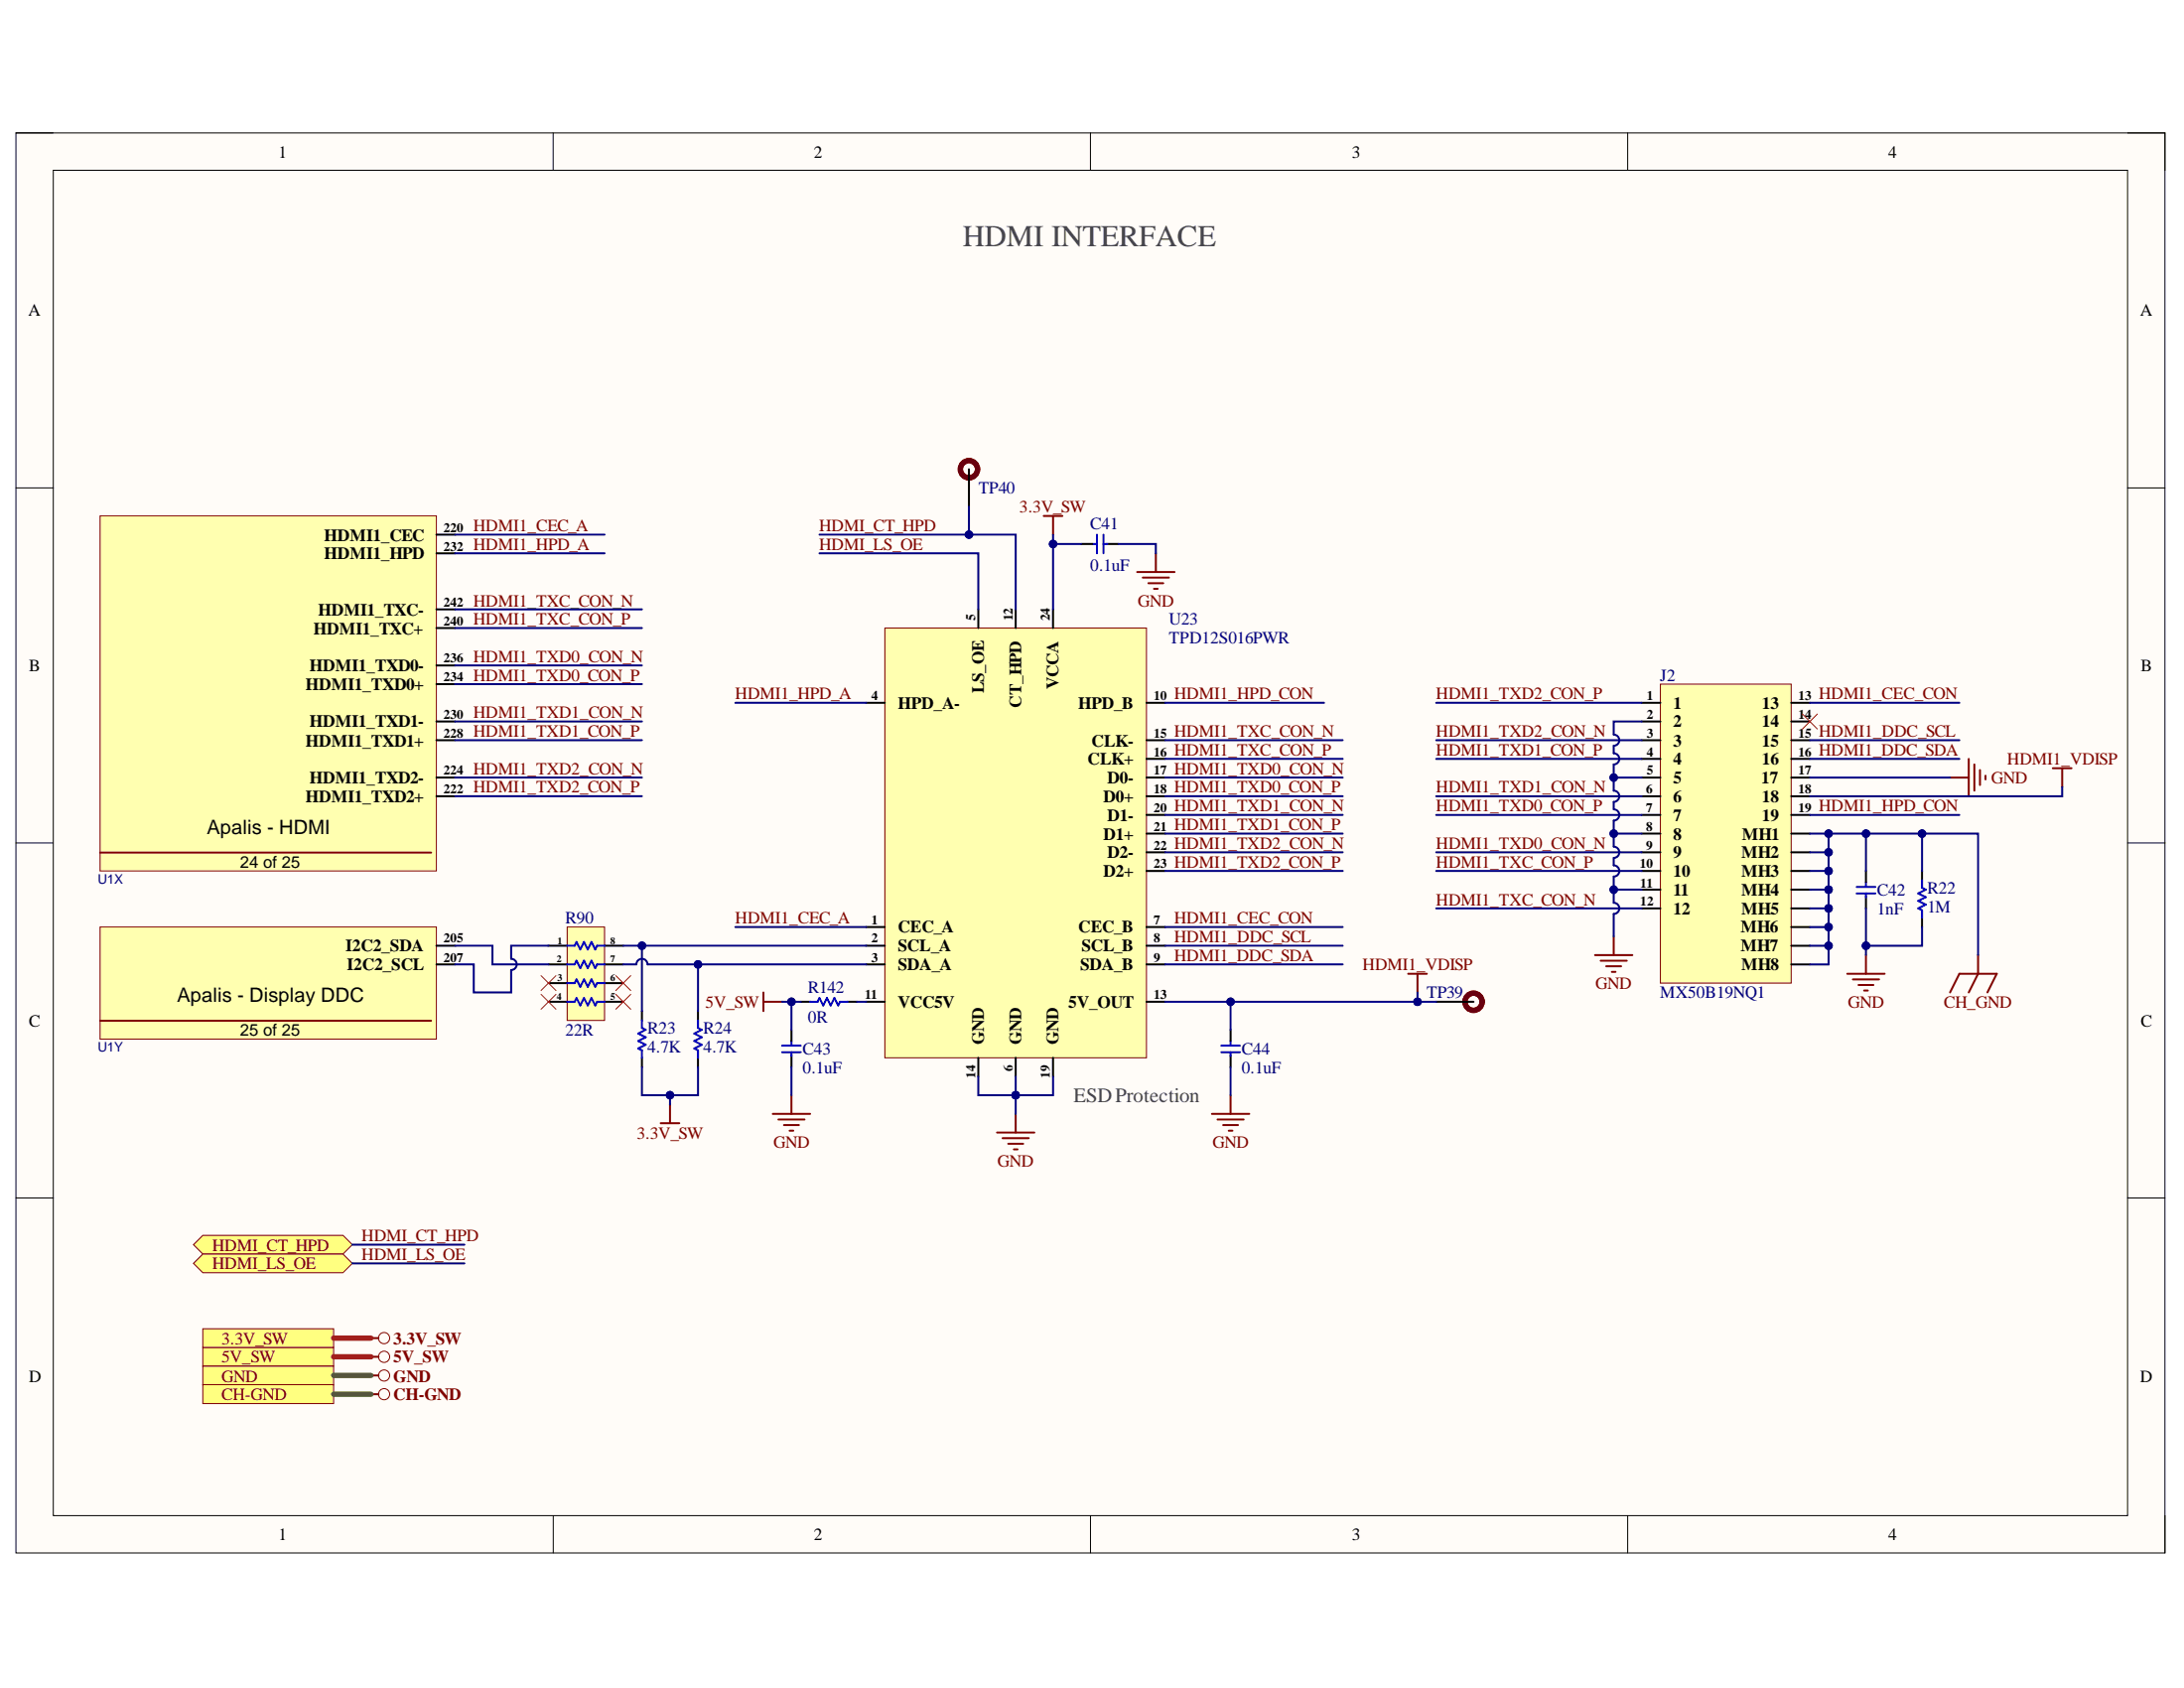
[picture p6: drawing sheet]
<svg xmlns="http://www.w3.org/2000/svg" width="279mm" height="216mm" viewBox="0 0 279 216" stroke-linecap="round" stroke-linejoin="round" font-family="sans-serif">
<path d="M2 17h275v181.6h-275z" fill-rule="evenodd" fill="#fffcf8"/>
<path d="M2 17h275v181.6h-275z" fill="none" stroke="#000" stroke-width=".13"/>
<path d="M6.8 21.8h265.4v172.1h-265.4z" fill-rule="evenodd" fill="#fffcf8"/>
<g fill="none" stroke="#000" stroke-width=".13">
<path d="M2 17h4.8M70.8 17v4.8M139.5 17v4.8M208.2 17v4.8M272.2 17h4.8v4.8M6.8 21.8h265.4v172.1h-265.4zM2 62.4h4.8M272.2 62.4h4.8M2 107.8h4.8M272.2 107.8h4.8M2 153.2h4.8M272.2 153.2h4.8"/>
<path d="M70.8 193.9v4.7M139.5 193.9v4.7M208.2 193.9v4.7M277 193.9v4.7"/>
</g>
<path d="M212.4 87.5h16.8v38.2h-16.8z" fill-rule="evenodd" fill="#ffffb0"/>
<path d="M212.4 87.5h16.8v38.2h-16.8z" fill="none" stroke="#800000" stroke-width=".13"/>
<g fill="none" stroke="#000" stroke-width=".25">
<path d="M210 89.9h2.4M210 92.3h2.4M210 94.7h2.4M210 97.1h2.4M210 99.5h2.4M229.2 89.9h2.3M229.2 92.3h2.3M229.2 94.7h2.3M229.2 97.1h2.3M229.2 99.5h2.3M210 101.8h2.4M210 104.2h2.4"/>
<path d="M210 106.6h2.4M210 109h2.4M210 111.4h2.4M210 113.8h2.4M210 116.2h2.4M229.2 101.8h2.3M229.2 104.2h2.3M229.2 106.6h2.3M229.2 109h2.3M229.2 111.4h2.3M229.2 113.8h2.3M229.2 116.2h2.3"/>
<path d="M229.2 118.6h2.3M238.7 111.4v1.4M238.7 114.6v1.6M245.9 111.4v1.2M245.9 117.4v1.2M229.2 121h2.3M229.2 123.4h2.3"/>
</g>
<g fill="none" stroke="#800000" stroke-width=".25">
<path d="M249.5 99.5h2.4M251.9 97.1v4.7M252.6 97.8v3.3M253.3 98.5v1.9M254 99.2v.5M262.6 98.3h2.4M263.8 98.3v2.3M206.4 119.8v2.4M204.1 122.2h4.7M204.8 122.9h3.3M205.5 123.6h1.9M206.2 124.3h.5"/>
<path d="M236.3 124.5h4.8M237 125.3h3.4M237.8 126h1.9M238.5 126.7h.5M238.7 122.2v2.3M249.5 126.9l1.2-2.4h4.7l-1.1 2.4M253.1 122.2v2.3l-1.2 2.4"/>
</g>
<path d="M237.5 114.3h2.4M237.5 113.4h2.4M238.7 112.8v.5M238.7 114.3v.4M245.9 112.6v1l.5 .2-1 .5 1 .4-1 .5 1 .5-1 .5 .5 .2v1" fill="none" stroke="#00f" stroke-width=".25"/>
<path d="M230.6 91.3l1.9 1.9M232.5 91.3l-1.9 1.9" fill="none" stroke="#f00" stroke-width=".13"/>
<path d="M113.2 80.3h33.5v55h-33.5z" fill-rule="evenodd" fill="#ffffb0"/>
<path d="M113.2 80.3h33.5v55h-33.5z" fill="none" stroke="#800000" stroke-width=".13"/>
<g fill="none" stroke="#000" stroke-width=".25">
<path d="M125.2 77.9v2.4M129.9 77.9v2.4M134.7 77.9v2.4M138.3 69.6h1.4M141.5 69.6h1.6M110.8 89.9h2.4M146.7 89.9h2.4M146.7 94.7h2.4M146.7 97.1h2.4M146.7 99.4h2.4M110.8 118.6h2.4M146.7 118.6h2.4"/>
<path d="M146.7 101.8h2.4M146.7 104.2h2.4M146.7 106.6h2.4M146.7 109h2.4M146.7 111.4h2.4M101.2 131.7v1.4M101.2 134.9v1.6M102.4 128.1h1.2M108.4 128.1h1.2M110.8 121h2.4M110.8 123.3h2.4M110.8 128.1h2.4"/>
<path d="M125.2 135.3v2.4M129.9 135.3v2.4M134.7 135.3v2.4M146.7 121h2.4M146.7 123.3h2.4M146.7 128.1h2.4M157.4 131.7v1.4M157.4 134.9v1.6"/>
</g>
<g fill="none" stroke="#800000" stroke-width=".25">
<path d="M133.5 66h2.4M134.7 66v2.4M145.5 73.2h4.8M146.2 73.9h3.3M146.9 74.6h1.9M147.6 75.3h.5M147.9 70.8v2.4M97.7 126.9v2.4M97.7 128.1h2.4M180.1 124.5h2.4M181.3 124.5v2.4M98.9 142.5h4.7"/>
<path d="M99.6 143.2h3.3M100.3 143.9h1.9M101 144.6h.5M101.2 140.1v2.4M127.5 144.9h4.8M128.3 145.6h3.3M129 146.3h1.9M129.7 147h.5M129.9 142.5v2.4M155 142.5h4.8M155.8 143.2h3.3M156.5 143.9h1.9"/>
<path d="M157.2 144.6h.5M157.4 140.1v2.4"/>
</g>
<g fill="none" stroke="#00f" stroke-width=".25">
<path d="M139.7 69.6h.5M140.3 68.4v2.4M141.2 69.6h.5M141.2 68.4v2.4M100.1 134.6h2.3M100.1 133.7h2.3M101.2 133.1v.5M101.2 134.6v.5M103.6 128.1h1l.2-.5 .5 1 .5-1 .5 1 .4-1 .5 1 .3-.5h.9M156.2 134.6h2.4M156.2 133.7h2.4M157.4 133.1v.5"/>
<path d="M157.4 134.6v.5"/>
</g>
<path d="M72.6 118.6h4.7v11.9h-4.7z" fill-rule="evenodd" fill="#ffffb0"/>
<path d="M72.6 118.6h4.7v11.9h-4.7z" fill="none" stroke="#800000" stroke-width=".13"/>
<path d="M70.2 121h2.4M70.2 123.3h2.4M70.2 125.7h2.4M70.2 128.1h2.4M77.3 121h2.4M77.3 123.3h2.4M77.3 125.7h2.4M77.3 128.1h2.4M82.1 129.3v1.2M82.1 135.3v1.2M89.3 129.3v1.2M89.3 135.3v1.2" fill="none" stroke="#000" stroke-width=".25"/>
<path d="M72.6 121h.9l.3-.5 .4 .9 .5-.9 .5 .9 .5-.9 .4 .9 .3-.4h.9M72.6 123.3h.9l.3-.4 .4 .9 .5-.9 .5 .9 .5-.9 .4 .9 .3-.5h.9M72.6 125.7h.9l.3-.4 .4 .9 .5-.9 .5 .9 .5-.9 .4 .9 .3-.5h.9M72.6 128.1h.9l.3-.5 .4 1 .5-1 .5 1 .5-1 .4 1 .3-.5h.9M82.1 130.5v1l.5 .2-1 .5 1 .5-1 .4 1 .5-1 .5 .5 .2v1M89.3 130.5v1l.5 .2-1 .5 1 .5-1 .4 1 .5-1 .5 .5 .2v1" fill="none" stroke="#00f" stroke-width=".25"/>
<path d="M69.2 124.8l1.9 1.9M69.2 127.2l1.9 1.9M71.1 124.8l-1.9 1.9M71.1 127.2l-1.9 1.9M78.8 124.8l1.9 1.9M78.8 127.2l1.9 1.9M80.7 124.8l-1.9 1.9M80.7 127.2l-1.9 1.9" fill="none" stroke="#f00" stroke-width=".13"/>
<path d="M84.5 143.7h2.4M85.7 141.3v2.4" fill="none" stroke="#800000" stroke-width=".25"/>
<path d="M12.8 66h43v45.4h-43z" fill-rule="evenodd" fill="#ffffb0"/>
<path d="M12.8 66h43v45.4h-43z" fill="none" stroke="#800000" stroke-width=".13"/>
<path d="M55.8 68.4h2.4M55.8 77.9h2.4M55.8 70.8h2.4M55.8 80.3h2.4M55.8 85.1h2.4M55.8 87.5h2.4M55.8 92.3h2.4M55.8 94.7h2.4M55.8 99.4h2.4M55.8 101.8h2.4" fill="none" stroke="#000" stroke-width=".25"/>
<path d="M12.8 109h42.4" fill="none" stroke="#800000" stroke-width=".25"/>
<path d="M12.8 118.6h43v14.3h-43z" fill-rule="evenodd" fill="#ffffb0"/>
<path d="M12.8 118.6h43v14.3h-43z" fill="none" stroke="#800000" stroke-width=".13"/>
<path d="M12.8 130.6h42.4" fill="none" stroke="#800000" stroke-width=".25"/>
<path d="M55.8 121h2.4M55.8 123.3h2.4" fill="none" stroke="#000" stroke-width=".25"/>
<path d="M25.9 172.3h16.8v2.4h-16.8z" fill-rule="evenodd" fill="#ffff80"/>
<g fill="none" stroke="#800000" stroke-width=".13">
<path d="M25.9 172.3h16.8v2.4h-16.8z"/>
<circle cx="49.1" cy="173.5" r=".72"/>
</g>
<path d="M47.5 173.5h.9" fill="none" stroke="#800000" stroke-width=".25"/>
<path d="M206.4 99.5h3.6" fill="none" stroke="#000080" stroke-width=".25"/>
<circle cx="206.4" cy="99.5" r=".48" fill="#000080"/>
<circle cx="206.4" cy="99.5" r=".48" fill="none" stroke="#000080" stroke-width=".13"/>
<path d="M206.4 106.6h3.6" fill="none" stroke="#000080" stroke-width=".25"/>
<circle cx="206.4" cy="106.6" r=".48" fill="#000080"/>
<circle cx="206.4" cy="106.6" r=".48" fill="none" stroke="#000080" stroke-width=".13"/>
<path d="M206.4 113.8h3.6" fill="none" stroke="#000080" stroke-width=".25"/>
<circle cx="206.4" cy="113.8" r=".48" fill="#000080"/>
<circle cx="206.4" cy="113.8" r=".48" fill="none" stroke="#000080" stroke-width=".13"/>
<path d="M183.7 89.9h26.3M183.7 94.7h26.3M183.7 97.1h26.3M183.7 101.8h26.3M183.7 104.2h26.3M183.7 109h26.3M183.7 111.4h26.3M183.7 116.2h26.3M231.5 109h2.4" fill="none" stroke="#000080" stroke-width=".25"/>
<circle cx="233.9" cy="109" r=".48" fill="#000080"/>
<circle cx="233.9" cy="109" r=".48" fill="none" stroke="#000080" stroke-width=".13"/>
<path d="M231.5 111.4h2.4" fill="none" stroke="#000080" stroke-width=".25"/>
<circle cx="233.9" cy="111.4" r=".48" fill="#000080"/>
<circle cx="233.9" cy="111.4" r=".48" fill="none" stroke="#000080" stroke-width=".13"/>
<path d="M231.5 113.8h2.4" fill="none" stroke="#000080" stroke-width=".25"/>
<circle cx="233.9" cy="113.8" r=".48" fill="#000080"/>
<circle cx="233.9" cy="113.8" r=".48" fill="none" stroke="#000080" stroke-width=".13"/>
<path d="M231.5 116.2h2.4" fill="none" stroke="#000080" stroke-width=".25"/>
<circle cx="233.9" cy="116.2" r=".48" fill="#000080"/>
<circle cx="233.9" cy="116.2" r=".48" fill="none" stroke="#000080" stroke-width=".13"/>
<path d="M231.5 118.6h2.4" fill="none" stroke="#000080" stroke-width=".25"/>
<circle cx="233.9" cy="118.6" r=".48" fill="#000080"/>
<circle cx="233.9" cy="118.6" r=".48" fill="none" stroke="#000080" stroke-width=".13"/>
<path d="M231.5 121h2.4" fill="none" stroke="#000080" stroke-width=".25"/>
<circle cx="233.9" cy="121" r=".48" fill="#000080"/>
<circle cx="233.9" cy="121" r=".48" fill="none" stroke="#000080" stroke-width=".13"/>
<path d="M238.7 106.6v4.8" fill="none" stroke="#000080" stroke-width=".25"/>
<circle cx="238.7" cy="106.6" r=".48" fill="#000080"/>
<circle cx="238.7" cy="106.6" r=".48" fill="none" stroke="#000080" stroke-width=".13"/>
<path d="M245.9 106.6v4.8" fill="none" stroke="#000080" stroke-width=".25"/>
<circle cx="245.9" cy="106.6" r=".48" fill="#000080"/>
<circle cx="245.9" cy="106.6" r=".48" fill="none" stroke="#000080" stroke-width=".13"/>
<path d="M245.9 118.6v2.4h-7.2v1.2" fill="none" stroke="#000080" stroke-width=".25"/>
<circle cx="238.7" cy="121" r=".48" fill="#000080"/>
<circle cx="238.7" cy="121" r=".48" fill="none" stroke="#000080" stroke-width=".13"/>
<path d="M238.7 116.2v4.8" fill="none" stroke="#000080" stroke-width=".25"/>
<circle cx="238.7" cy="121" r=".48" fill="#000080"/>
<circle cx="238.7" cy="121" r=".48" fill="none" stroke="#000080" stroke-width=".13"/>
<path d="M210 92.3h-3.6v1.7a.71 .71 0 0 1 .8 .7 .71 .71 0 0 1-.8 .7v.9a.71 .71 0 0 1 .8 .8 .71 .71 0 0 1-.8 .7v3.3a.72 .72 0 0 1 .8 .7 .72 .72 0 0 1-.8 .8v.9a.72 .72 0 0 1 .8 .7 .72 .72 0 0 1-.8 .8v3.3a.72 .72 0 0 1 .8 .7 .72 .72 0 0 1-.8 .7v1a.72 .72 0 0 1 .8 .7 .72 .72 0 0 1-.8 .7v3.4a.71 .71 0 0 1 .8 .7 .71 .71 0 0 1-.8 .7v2.9M231.5 99.5h18M231.5 97.1h19.2M231.5 94.7h19.2M231.5 89.9h19.2M231.5 104.2h19.2M263.8 100.6v1.2h-32.3" fill="none" stroke="#000080" stroke-width=".25"/>
<circle cx="206.4" cy="99.5" r=".48" fill="#000080"/>
<circle cx="206.4" cy="99.5" r=".48" fill="none" stroke="#000080" stroke-width=".13"/>
<circle cx="206.4" cy="106.6" r=".48" fill="#000080"/>
<circle cx="206.4" cy="106.6" r=".48" fill="none" stroke="#000080" stroke-width=".13"/>
<circle cx="206.4" cy="113.8" r=".48" fill="#000080"/>
<circle cx="206.4" cy="113.8" r=".48" fill="none" stroke="#000080" stroke-width=".13"/>
<path d="M233.9 106.6v16.8h-2.4" fill="none" stroke="#000080" stroke-width=".25"/>
<circle cx="233.9" cy="121" r=".48" fill="#000080"/>
<circle cx="233.9" cy="121" r=".48" fill="none" stroke="#000080" stroke-width=".13"/>
<circle cx="233.9" cy="118.6" r=".48" fill="#000080"/>
<circle cx="233.9" cy="118.6" r=".48" fill="none" stroke="#000080" stroke-width=".13"/>
<circle cx="233.9" cy="116.2" r=".48" fill="#000080"/>
<circle cx="233.9" cy="116.2" r=".48" fill="none" stroke="#000080" stroke-width=".13"/>
<circle cx="233.9" cy="113.8" r=".48" fill="#000080"/>
<circle cx="233.9" cy="113.8" r=".48" fill="none" stroke="#000080" stroke-width=".13"/>
<circle cx="233.9" cy="111.4" r=".48" fill="#000080"/>
<circle cx="233.9" cy="111.4" r=".48" fill="none" stroke="#000080" stroke-width=".13"/>
<circle cx="233.9" cy="109" r=".48" fill="#000080"/>
<circle cx="233.9" cy="109" r=".48" fill="none" stroke="#000080" stroke-width=".13"/>
<circle cx="233.9" cy="106.6" r=".48" fill="#000080"/>
<circle cx="233.9" cy="106.6" r=".48" fill="none" stroke="#000080" stroke-width=".13"/>
<path d="M104.8 70.8h20.4v7.1M104.8 68.4h25.1v9.5M94.1 89.9h16.7M94.1 118.6h16.7" fill="none" stroke="#000080" stroke-width=".25"/>
<circle cx="124" cy="68.4" r=".48" fill="#000080"/>
<circle cx="124" cy="68.4" r=".48" fill="none" stroke="#000080" stroke-width=".13"/>
<path d="M134.7 69.6h3.6" fill="none" stroke="#000080" stroke-width=".25"/>
<circle cx="134.7" cy="69.6" r=".48" fill="#000080"/>
<circle cx="134.7" cy="69.6" r=".48" fill="none" stroke="#000080" stroke-width=".13"/>
<path d="M134.7 68.4v9.5M143.1 69.6h4.8v1.2M149.1 89.9h20.3M149.1 94.7h22.7M149.1 97.1h22.7M149.1 99.4h22.7M149.1 101.8h22.7M149.1 104.2h22.7M149.1 106.6h22.7M149.1 109h22.7M149.1 111.4h22.7" fill="none" stroke="#000080" stroke-width=".25"/>
<circle cx="134.7" cy="69.6" r=".48" fill="#000080"/>
<circle cx="134.7" cy="69.6" r=".48" fill="none" stroke="#000080" stroke-width=".13"/>
<path d="M149.1 118.6h22.7M149.1 121h22.7M149.1 123.3h22.7M157.4 128.1v3.6" fill="none" stroke="#000080" stroke-width=".25"/>
<circle cx="157.4" cy="128.1" r=".48" fill="#000080"/>
<circle cx="157.4" cy="128.1" r=".48" fill="none" stroke="#000080" stroke-width=".13"/>
<path d="M157.4 136.5v3.6M181.3 126.9v1.2h-32.2" fill="none" stroke="#000080" stroke-width=".25"/>
<circle cx="157.4" cy="128.1" r=".48" fill="#000080"/>
<circle cx="157.4" cy="128.1" r=".48" fill="none" stroke="#000080" stroke-width=".13"/>
<circle cx="181.3" cy="128.1" r=".48" fill="#000080"/>
<circle cx="181.3" cy="128.1" r=".48" fill="none" stroke="#000080" stroke-width=".13"/>
<path d="M125.2 137.7v2.4h4.7v2.4" fill="none" stroke="#000080" stroke-width=".25"/>
<circle cx="129.9" cy="140.1" r=".48" fill="#000080"/>
<circle cx="129.9" cy="140.1" r=".48" fill="none" stroke="#000080" stroke-width=".13"/>
<path d="M134.7 137.7v2.4h-4.8" fill="none" stroke="#000080" stroke-width=".25"/>
<circle cx="129.9" cy="140.1" r=".48" fill="#000080"/>
<circle cx="129.9" cy="140.1" r=".48" fill="none" stroke="#000080" stroke-width=".13"/>
<path d="M129.9 137.7v2.4" fill="none" stroke="#000080" stroke-width=".25"/>
<circle cx="129.9" cy="140.1" r=".48" fill="#000080"/>
<circle cx="129.9" cy="140.1" r=".48" fill="none" stroke="#000080" stroke-width=".13"/>
<path d="M101.2 128.1v3.6M109.6 128.1h1.2" fill="none" stroke="#000080" stroke-width=".25"/>
<circle cx="101.3" cy="128.1" r=".48" fill="#000080"/>
<circle cx="101.3" cy="128.1" r=".48" fill="none" stroke="#000080" stroke-width=".13"/>
<path d="M89.3 123.3v6M101.2 136.5v3.6" fill="none" stroke="#000080" stroke-width=".25"/>
<circle cx="89.3" cy="123.3" r=".48" fill="#000080"/>
<circle cx="89.3" cy="123.3" r=".48" fill="none" stroke="#000080" stroke-width=".13"/>
<path d="M82.1 136.5v3.6h3.6" fill="none" stroke="#000080" stroke-width=".25"/>
<circle cx="85.7" cy="140.1" r=".48" fill="#000080"/>
<circle cx="85.7" cy="140.1" r=".48" fill="none" stroke="#000080" stroke-width=".13"/>
<path d="M82.1 121v8.3" fill="none" stroke="#000080" stroke-width=".25"/>
<circle cx="82.1" cy="121" r=".48" fill="#000080"/>
<circle cx="82.1" cy="121" r=".48" fill="none" stroke="#000080" stroke-width=".13"/>
<path d="M89.3 136.5v3.6h-3.6v1.2" fill="none" stroke="#000080" stroke-width=".25"/>
<circle cx="85.7" cy="140.1" r=".48" fill="#000080"/>
<circle cx="85.7" cy="140.1" r=".48" fill="none" stroke="#000080" stroke-width=".13"/>
<path d="M231.5 106.6h21.6v15.6" fill="none" stroke="#000080" stroke-width=".25"/>
<circle cx="233.9" cy="106.6" r=".48" fill="#000080"/>
<circle cx="233.9" cy="106.6" r=".48" fill="none" stroke="#000080" stroke-width=".13"/>
<circle cx="238.7" cy="106.6" r=".48" fill="#000080"/>
<circle cx="238.7" cy="106.6" r=".48" fill="none" stroke="#000080" stroke-width=".13"/>
<circle cx="245.9" cy="106.6" r=".48" fill="#000080"/>
<circle cx="245.9" cy="106.6" r=".48" fill="none" stroke="#000080" stroke-width=".13"/>
<path d="M58.2 68.4h19.1M58.2 70.8h19.1M58.2 77.9h23.9M58.2 80.3h23.9M58.2 85.1h23.9M58.2 87.5h23.9M58.2 92.3h23.9M58.2 94.7h23.9M58.2 99.4h23.9M58.2 101.8h23.9M100.1 128.1h2.3" fill="none" stroke="#000080" stroke-width=".25"/>
<circle cx="101.3" cy="128.1" r=".48" fill="#000080"/>
<circle cx="101.3" cy="128.1" r=".48" fill="none" stroke="#000080" stroke-width=".13"/>
<path d="M79.7 123.3h1.7a.72 .72 0 0 1 .7-.7 .72 .72 0 0 1 .7 .7h28" fill="none" stroke="#000080" stroke-width=".25"/>
<circle cx="89.3" cy="123.3" r=".48" fill="#000080"/>
<circle cx="89.3" cy="123.3" r=".48" fill="none" stroke="#000080" stroke-width=".13"/>
<path d="M79.7 121h31.1" fill="none" stroke="#000080" stroke-width=".25"/>
<circle cx="82.1" cy="121" r=".48" fill="#000080"/>
<circle cx="82.1" cy="121" r=".48" fill="none" stroke="#000080" stroke-width=".13"/>
<path d="M58.2 121h4.8v2.3h7.2M70.2 121h-4.8v1.6a.72 .72 0 0 1 .7 .8 .72 .72 0 0 1-.7 .7v2.8h-4.8v-3.6h-2.4M181.3 128.1h2.4" fill="none" stroke="#000080" stroke-width=".25"/>
<path d="M42.7 173.5h4.8" fill="none" stroke="#f00" stroke-width=".68"/>
<circle cx="188.5" cy="128.1" r="1.1" fill="none" stroke="#5b0f00" stroke-width=".68"/>
<path d="M183.7 128.1h4.8" fill="none" stroke="#000" stroke-width=".25"/>
<circle cx="181.3" cy="128.1" r=".48" fill="#000080"/>
<circle cx="181.3" cy="128.1" r=".48" fill="none" stroke="#000080" stroke-width=".13"/>
<circle cx="124" cy="60" r="1.1" fill="none" stroke="#5b0f00" stroke-width=".68"/>
<path d="M124 60v4.8" fill="none" stroke="#000" stroke-width=".25"/>
<path d="M124 64.8v3.6" fill="none" stroke="#000080" stroke-width=".25"/>
<circle cx="124" cy="68.4" r=".48" fill="#000080"/>
<circle cx="124" cy="68.4" r=".48" fill="none" stroke="#000080" stroke-width=".13"/>
<path d="M25.9 174.7h16.8v2.4h-16.8z" fill-rule="evenodd" fill="#ffff80"/>
<g fill="none" stroke="#800000" stroke-width=".13">
<path d="M25.9 174.7h16.8v2.4h-16.8z"/>
<circle cx="49.1" cy="175.9" r=".71"/>
</g>
<path d="M47.5 175.9h.9" fill="none" stroke="#800000" stroke-width=".25"/>
<path d="M42.7 175.9h4.8" fill="none" stroke="#38761d" stroke-width=".68"/>
<path d="M25.9 177.1h16.8v2.4h-16.8z" fill-rule="evenodd" fill="#ffff80"/>
<g fill="none" stroke="#800000" stroke-width=".13">
<path d="M25.9 177.1h16.8v2.4h-16.8z"/>
<circle cx="49.1" cy="178.3" r=".71"/>
</g>
<path d="M47.5 178.3h.9" fill="none" stroke="#800000" stroke-width=".25"/>
<path d="M42.7 178.3h4.8" fill="none" stroke="#38761d" stroke-width=".68"/>
<path d="M25.9 170h16.8v2.3h-16.8z" fill-rule="evenodd" fill="#ffff80"/>
<g fill="none" stroke="#800000" stroke-width=".13">
<path d="M25.9 170h16.8v2.3h-16.8z"/>
<circle cx="49.1" cy="171.1" r=".72"/>
</g>
<path d="M47.5 171.1h.9" fill="none" stroke="#800000" stroke-width=".25"/>
<path d="M42.7 171.1h4.8" fill="none" stroke="#f00" stroke-width=".68"/>
<path d="M24.8 159.2l1.1-1.2h18l1.2 1.2-1.2 1.2h-18z" fill-rule="evenodd" fill="#ffff80"/>
<path d="M24.8 159.2l1.1-1.2h18l1.2 1.2-1.2 1.2h-18z" fill="none" stroke="#800000" stroke-width=".13"/>
<path d="M24.8 161.6l1.1-1.2h18l1.2 1.2-1.2 1.2h-18z" fill-rule="evenodd" fill="#ffff80"/>
<path d="M24.8 161.6l1.1-1.2h18l1.2 1.2-1.2 1.2h-18z" fill="none" stroke="#800000" stroke-width=".13"/>
<path d="M45.1 159.2h14.3M45.1 161.6h14.3" fill="none" stroke="#000080" stroke-width=".25"/>
<text font-size="3.9" fill="#434343" x="123.2" y="31.5">HDMI INTERFACE</text>
<text font-size="2.6" fill="#434343" x="137.4" y="141">ESDProtection</text>
<g font-size="2.5">
<text x="26.5" y="106.6">Apalis - HDMI</text>
<text x="22.7" y="128.2">Apalis - Display DDC</text>
</g>
<g font-size="2.2">
<text x="35.6" y="20.1">1</text>
<text x="104.1" y="20.1">2</text>
<text x="173" y="20.1">3</text>
<text x="241.6" y="20.1">4</text>
<text x="3.6" y="40.4">A</text>
<text x="273.8" y="40.4">A</text>
<text x="41.4" y="69.2">HDMI1_CEC</text>
<text x="41.4" y="71.5">HDMI1_HPD</text>
<text x="40.1" y="81.1">HDMI1_TXC+</text>
<text x="40.7" y="78.7">HDMI1_TXC-</text>
<text x="3.7" y="85.8">B</text>
<text x="39.1" y="88.3">HDMI1_TXD0+</text>
<text x="39.6" y="85.8">HDMI1_TXD0-</text>
<text x="125.9" y="88.7" transform="rotate(-90 125.9 88.7)">LS_OE</text>
<text x="135.4" y="88.2" transform="rotate(-90 135.4 88.2)">VCCA</text>
<text x="273.9" y="85.8">B</text>
<text x="39.1" y="95.5">HDMI1_TXD1+</text>
<text x="39.6" y="93">HDMI1_TXD1-</text>
<text x="114.9" y="90.7">HPD_A-</text>
<text x="130.7" y="90.6" transform="rotate(-90 130.7 90.6)">CT_HPD</text>
<text x="138" y="90.7">HPD_B</text>
<text x="139.6" y="95.5">CLK-</text>
<text x="214.1" y="90.7">1</text>
<text x="214.1" y="93">2</text>
<text x="214.1" y="95.5">3</text>
<text x="225.4" y="90.7">13</text>
<text x="225.4" y="93">14</text>
<text x="225.4" y="95.5">15</text>
<text x="39.6" y="100.2">HDMI1_TXD2-</text>
<text x="139.1" y="97.8">CLK+</text>
<text x="141.7" y="100.2">D0-</text>
<text x="214.1" y="97.8">4</text>
<text x="214.1" y="100.2">5</text>
<text x="225.3" y="100.2">17</text>
<text x="225.4" y="97.8">16</text>
<text x="39.1" y="102.6">HDMI1_TXD2+</text>
<text x="141.2" y="102.6">D0+</text>
<text x="141.2" y="107.4">D1+</text>
<text x="141.7" y="105">D1-</text>
<text x="214.1" y="102.6">6</text>
<text x="214.1" y="105">7</text>
<text x="214.1" y="107.4">8</text>
<text x="222.9" y="107.4">MH1</text>
<text x="225.4" y="102.6">18</text>
<text x="225.4" y="105">19</text>
<text x="141.2" y="112.1">D2+</text>
<text x="141.7" y="109.8">D2-</text>
<text x="214.1" y="109.8">9</text>
<text x="214.1" y="112.1">10</text>
<text x="222.8" y="109.8">MH2</text>
<text x="222.8" y="112.1">MH3</text>
<text x="114.9" y="119.3">CEC_A</text>
<text x="138" y="119.3">CEC_B</text>
<text x="214.1" y="114.6">11</text>
<text x="214.1" y="116.9">12</text>
<text x="222.7" y="119.3">MH6</text>
<text x="222.8" y="114.6">MH4</text>
<text x="222.8" y="116.9">MH5</text>
<text x="44.2" y="121.7">I2C2_SDA</text>
<text x="44.4" y="124.1">I2C2_SCL</text>
<text x="114.9" y="121.7">SCL_A</text>
<text x="114.9" y="124.1">SDA_A</text>
<text x="138.2" y="124.1">SDA_B</text>
<text x="138.4" y="121.7">SCL_B</text>
<text x="222.7" y="121.7">MH7</text>
<text x="222.8" y="124.1">MH8</text>
<text x="3.7" y="131.3">C</text>
<text x="114.9" y="128.9">VCC5V</text>
<text x="136.7" y="128.9">5V_OUT</text>
<text x="273.9" y="131.3">C</text>
<text x="125.9" y="133.6" transform="rotate(-90 125.9 133.6)">GND</text>
<text x="130.7" y="133.6" transform="rotate(-90 130.7 133.6)">GND</text>
<text x="135.4" y="133.6" transform="rotate(-90 135.4 133.6)">GND</text>
<text x="3.7" y="176.7">D</text>
<text x="273.8" y="176.7">D</text>
<text x="35.6" y="197">1</text>
<text x="104.1" y="197">2</text>
<text x="173" y="197">3</text>
<text x="241.6" y="197">4</text>
</g>
<g font-size="2.2" fill="#000080">
<text x="125.2" y="63.2">TP40</text>
<text x="139.5" y="67.7">C41</text>
<text x="139.5" y="73">0.1uF</text>
<text x="149.5" y="79.9">U23</text>
<text x="149.5" y="82.3">TPD12S016PWR</text>
<text x="212.4" y="87.1">J2</text>
<text x="72.3" y="118.1">R90</text>
<text x="240.1" y="114.6">C42</text>
<text x="240.1" y="116.9">1nF</text>
<text x="246.6" y="114.3">R22</text>
<text x="246.6" y="116.7">1M</text>
<text x="103.4" y="127">R142</text>
<text x="103.4" y="130.8">0R</text>
<text x="182.5" y="127.7">TP39</text>
<text x="212.4" y="127.7">MX50B19NQ1</text>
<text x="72.3" y="132.5">22R</text>
<text x="82.8" y="132.3">R23</text>
<text x="82.8" y="134.6">4.7K</text>
<text x="90" y="132.3">R24</text>
<text x="90" y="134.6">4.7K</text>
<text x="102.7" y="134.9">C43</text>
<text x="102.7" y="137.2">0.1uF</text>
<text x="158.8" y="134.9">C44</text>
<text x="158.8" y="137.2">0.1uF</text>
</g>
<g font-size="2.2" fill="#800000">
<text x="130.4" y="65.5">3.3V_SW</text>
<text x="60.6" y="68">HDMI1_CEC_A</text>
<text x="60.6" y="70.4">HDMI1_HPD_A</text>
<text x="104.8" y="70.4">HDMI_LS_OE</text>
<text x="104.8" y="68">HDMI_CT_HPD</text>
<text x="60.6" y="77.5">HDMI1_TXC_CON_N</text>
<text x="145.6" y="77.5">GND</text>
<text x="60.6" y="79.9">HDMI1_TXC_CON_P</text>
<text x="60.6" y="84.6">HDMI1_TXD0_CON_N</text>
<text x="60.6" y="87.1">HDMI1_TXD0_CON_P</text>
<text x="94.1" y="89.5">HDMI1_HPD_A</text>
<text x="150.2" y="89.5">HDMI1_HPD_CON</text>
<text x="183.7" y="89.5">HDMI1_TXD2_CON_P</text>
<text x="232.7" y="89.5">HDMI1_CEC_CON</text>
<text x="60.6" y="91.8">HDMI1_TXD1_CON_N</text>
<text x="60.6" y="94.2">HDMI1_TXD1_CON_P</text>
<text x="150.2" y="94.2">HDMI1_TXC_CON_N</text>
<text x="183.7" y="94.2">HDMI1_TXD2_CON_N</text>
<text x="232.7" y="94.2">HDMI1_DDC_SCL</text>
<text x="60.6" y="99">HDMI1_TXD2_CON_N</text>
<text x="60.6" y="101.4">HDMI1_TXD2_CON_P</text>
<text x="150.2" y="96.7">HDMI1_TXC_CON_P</text>
<text x="150.2" y="99">HDMI1_TXD0_CON_N</text>
<text x="150.2" y="101.4">HDMI1_TXD0_CON_P</text>
<text x="183.7" y="96.7">HDMI1_TXD1_CON_P</text>
<text x="183.7" y="101.4">HDMI1_TXD1_CON_N</text>
<text x="232.7" y="96.7">HDMI1_DDC_SDA</text>
<text x="254.8" y="100.2">GND</text>
<text x="256.8" y="97.8">HDMI1_VDISP</text>
<text x="150.2" y="103.8">HDMI1_TXD1_CON_N</text>
<text x="150.2" y="106.2">HDMI1_TXD1_CON_P</text>
<text x="183.7" y="103.8">HDMI1_TXD0_CON_P</text>
<text x="232.7" y="103.8">HDMI1_HPD_CON</text>
<text x="150.2" y="108.6">HDMI1_TXD2_CON_N</text>
<text x="150.2" y="110.9">HDMI1_TXD2_CON_P</text>
<text x="183.7" y="108.6">HDMI1_TXD0_CON_N</text>
<text x="183.7" y="110.9">HDMI1_TXC_CON_P</text>
<text x="94.1" y="118.1">HDMI1_CEC_A</text>
<text x="150.2" y="118.1">HDMI1_CEC_CON</text>
<text x="183.7" y="115.8">HDMI1_TXC_CON_N</text>
<text x="150.2" y="120.5">HDMI1_DDC_SCL</text>
<text x="150.2" y="123">HDMI1_DDC_SDA</text>
<text x="174.3" y="124.1">HDMI1_VDISP</text>
<text x="90.2" y="128.9">5V_SW</text>
<text x="204.1" y="126.5">GND</text>
<text x="236.4" y="128.9">GND</text>
<text x="248.7" y="128.9">CH_GND</text>
<text x="81.5" y="145.6">3.3V_SW</text>
<text x="99" y="146.8">GND</text>
<text x="127.6" y="149.2">GND</text>
<text x="155.1" y="146.8">GND</text>
<text x="27.2" y="160">HDMI_CT_HPD</text>
<text x="46.3" y="158.8">HDMI_CT_HPD</text>
<text x="46.3" y="161.2">HDMI_LS_OE</text>
<text x="27.2" y="162.4">HDMI_LS_OE</text>
<text x="28.3" y="171.9">3.3V_SW</text>
<text x="50.3" y="171.9">3.3V_SW</text>
<text x="28.3" y="174.3">5V_SW</text>
<text x="28.3" y="176.7">GND</text>
<text x="28.3" y="179.1">CH-GND</text>
<text x="50.3" y="174.3">5V_SW</text>
<text x="50.3" y="176.7">GND</text>
<text x="50.3" y="179.1">CH-GND</text>
</g>
<g font-size="2.1">
<text x="30.7" y="110.9">24 of 25</text>
<text x="30.7" y="132.5">25 of 25</text>
</g>
<g font-size="1.7">
<text x="56.8" y="68.1">220</text>
<text x="56.8" y="70.4">232</text>
<text x="56.8" y="77.6">242</text>
<text x="56.8" y="80">240</text>
<text x="124.8" y="79.4" transform="rotate(-90 124.8 79.4)">5</text>
<text x="129.6" y="79.4" transform="rotate(-90 129.6 79.4)">12</text>
<text x="134.3" y="79.4" transform="rotate(-90 134.3 79.4)">24</text>
<text x="56.8" y="84.7">236</text>
<text x="56.8" y="87.2">234</text>
<text x="111.5" y="89.6">4</text>
<text x="147.6" y="89.6">10</text>
<text x="210.7" y="89.6">1</text>
<text x="230.1" y="89.6">13</text>
<text x="56.8" y="91.9">230</text>
<text x="56.8" y="94.4">228</text>
<text x="147.6" y="94.4">15</text>
<text x="210.7" y="91.9">2</text>
<text x="210.7" y="94.4">3</text>
<text x="230.1" y="91.9">14</text>
<text x="230.1" y="94.4">15</text>
<text x="56.8" y="99.1">224</text>
<text x="56.8" y="101.5">222</text>
<text x="147.6" y="96.7">16</text>
<text x="147.6" y="99.1">17</text>
<text x="147.6" y="101.5">18</text>
<text x="210.6" y="101.5">6</text>
<text x="210.7" y="96.7">4</text>
<text x="210.7" y="99.1">5</text>
<text x="230.1" y="96.7">16</text>
<text x="230.1" y="99.1">17</text>
<text x="230.1" y="101.5">18</text>
<text x="147.6" y="103.9">20</text>
<text x="147.6" y="106.3">21</text>
<text x="210.6" y="103.9">7</text>
<text x="210.6" y="106.3">8</text>
<text x="230.1" y="103.9">19</text>
<text x="147.6" y="108.7">22</text>
<text x="147.6" y="111">23</text>
<text x="209.8" y="111">10</text>
<text x="209.8" y="113.5">11</text>
<text x="210.6" y="108.7">9</text>
<text x="111.5" y="118.2">1</text>
<text x="147.6" y="118.2">7</text>
<text x="209.8" y="115.8">12</text>
<text x="56.8" y="120.6">205</text>
<text x="56.8" y="123">207</text>
<text x="111.5" y="120.6">2</text>
<text x="111.5" y="123">3</text>
<text x="147.6" y="120.6">8</text>
<text x="147.6" y="123">9</text>
<text x="110.6" y="127.8">11</text>
<text x="147.6" y="127.8">13</text>
<text x="124.8" y="137.9" transform="rotate(-90 124.8 137.9)">14</text>
<text x="129.6" y="137.1" transform="rotate(-90 129.6 137.1)">6</text>
<text x="134.3" y="137.9" transform="rotate(-90 134.3 137.9)">19</text>
</g>
<g font-size="1.7" fill="#000080">
<text x="12.5" y="113">U1X</text>
<text x="12.5" y="134.5">U1Y</text>
</g>
<g font-size="1.3">
<text x="71.2" y="123.1">2</text>
<text x="71.3" y="120.8">1</text>
<text x="71.3" y="125.5">3</text>
<text x="78.1" y="120.8">8</text>
<text x="78.1" y="123.1">7</text>
<text x="78.1" y="125.5">6</text>
<text x="71.2" y="127.9">4</text>
<text x="78.1" y="127.9">5</text>
</g>
</svg>
